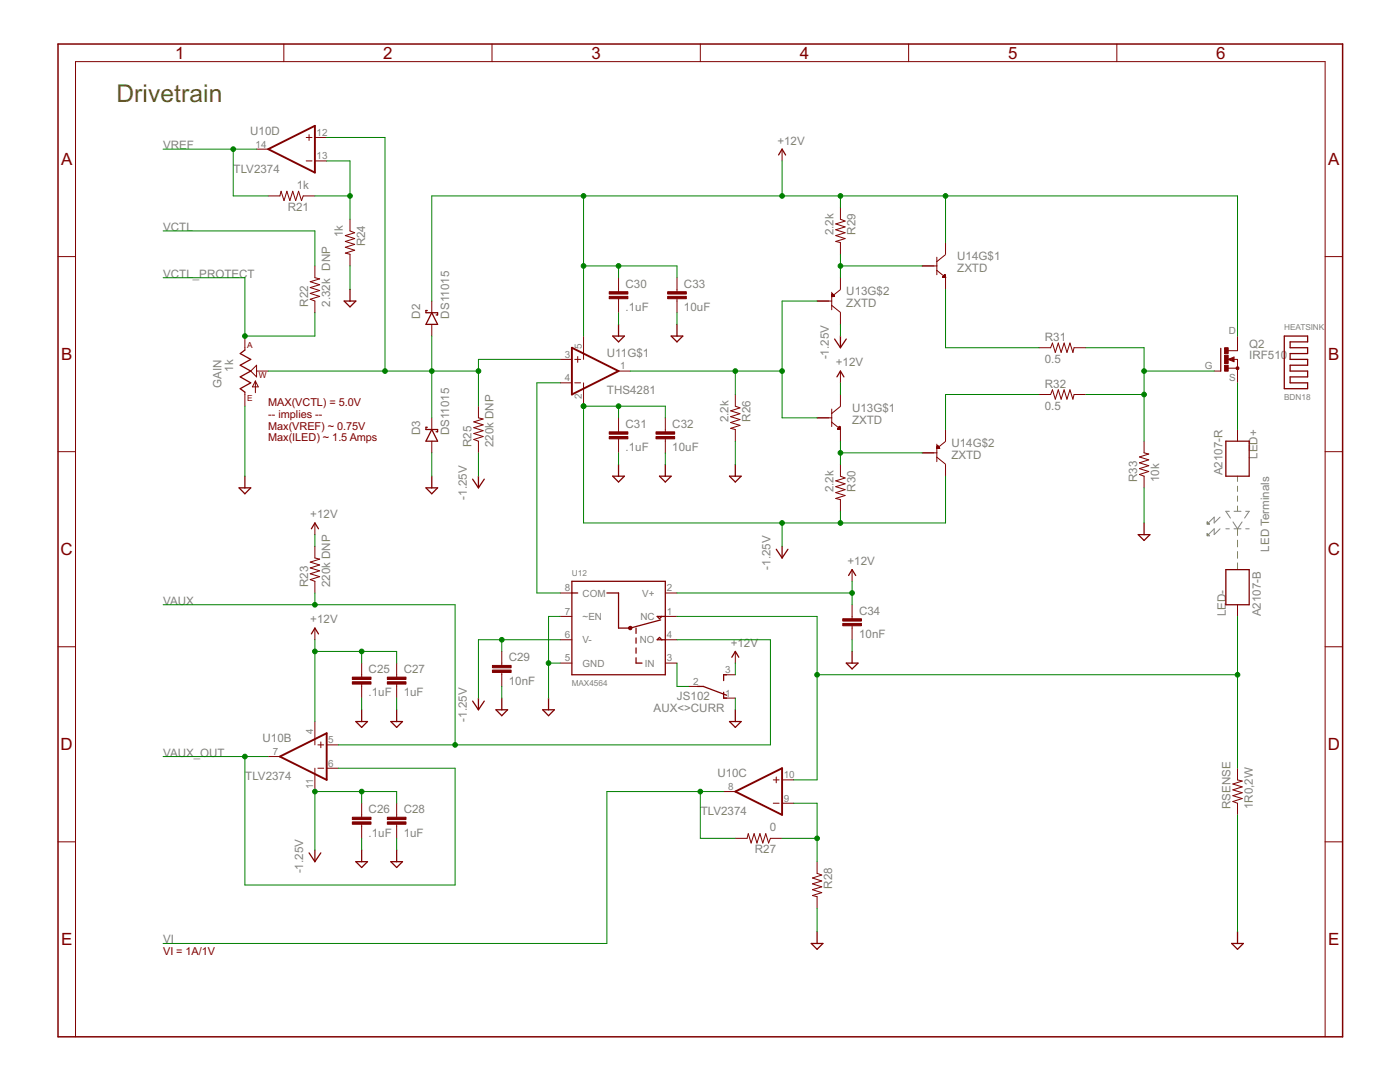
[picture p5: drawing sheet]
<svg xmlns="http://www.w3.org/2000/svg" width="279mm" height="216mm" viewBox="0 0 279 216" stroke-linecap="round" stroke-linejoin="round" font-family="sans-serif">
<g fill="none" stroke="#808080" stroke-width=".2">
<path d="M247 95v1.1M247 97v1.1M247 99v1M240.9 104.1l.5 .5h-.5zM240.9 106.4l.5 .5h-.5zM240.9 104.5h.4M240.9 104.4h.3M240.9 104.3h.2M240.9 104.2h.1M240.9 106.8h.4M240.9 106.7h.3M240.9 106.6h.2"/>
<path d="M240.9 106.5h.1M243.5 103.2l-1.2 1.2v-1.2l-1.1 1.2M243.5 105.5l-1.2 1.2v-1.2l-1.1 1.2M244.6 105.5h.7M245.3 102h-.7l1 1.4M246.1 104.1l.9 1.4M246.3 102h1.4M246.3 105.5h1.4M247 101v1M247 105.5v1.4M247 107.8v1.3M247 110v1.4"/>
<path d="M247 112.3v1.4M247.9 104.1l-.9 1.4M248.6 102h.7l-.9 1.4M248.6 105.5h.7"/>
</g>
<path d="M53.5 29.8l9.3-4.7v9.3zM114.1 69.4l9.3 4.6-9.3 4.7zM55.9 151l9.3-4.7v9.3zM146.7 157.9l9.4-4.6v9.3z" fill="none" stroke="#800000" stroke-width=".38"/>
<g fill="none" stroke="#800000" stroke-width=".2">
<path d="M56.6 8.8v3.5M98.2 8.8v3.5M139.8 8.8v3.5M181.3 8.8v3.5M222.9 8.8v3.5M51.2 29.8h2.3M53.5 39.1h2.4l.2-.9 .6 1.8 .6-1.8 .5 1.8 .6-1.8 .6 1.8 .6-1.8 .6 1.8 .3-.9h2.3M61.1 27.4h1.2M61.1 32.1h1.2M61.7 26.9v1.1M62.8 27.4h2.4M62.8 32.1h2.4"/>
<path d="M156.1 29.8v2.3M11.6 51.2h3.5M62.8 53.1v2.3l1 .2-1.9 .6 1.9 .6-1.9 .6 1.9 .6-1.9 .5 1.9 .6-1.9 .6 .9 .4v2.3M69.8 43.8v2.3l1 .3-1.9 .6 1.9 .6-1.9 .6 1.9 .6-1.9 .5 1.9 .6-1.9 .6 .9 .2v2.4M123.4 55.4v2.8M123.4 59.6v2.8M135.1 55.4v2.8M135.1 59.6v2.8M166 58.3v3.5M166 59.1h.5M166 59h.5M166 59h.4"/>
<path d="M166.1 58.9h.3M166.1 58.9h.2M166.1 58.8h.2M166.1 58.7h.1M166.1 58.6h.1M166.1 58.6l.5 .6h-.6M166.1 58.6l-.1 .6M167.7 57.8l-1.7 1.4M167.7 41.4v2.4l1 .3-1.9 .6 1.9 .6-1.9 .5 1.9 .6-1.9 .6 1.9 .6-1.9 .6 .9 .2v2.3M167.7 55.4v2.3M184 53.1h3M187 54l1.7 1.4"/>
<path d="M187 51.3v3.5M188.2 55.3h.5M188.2 55.2h.5M188.3 55.1h.4M188.3 55h.3M188.4 55h.2M188.4 54.9h.2M188.5 54.8h.1M188.6 54.8l.1 .6-.5-.1zM188.7 50.8l-1.7 1.4M188.7 48.4v2.3M188.7 55.4v2.3"/>
<path d="M264.5 51.2h3.4M48.9 67.1v2.7M48.9 78.3v2.7M51 76v2.4M51 76l.5 1.2h-1.1zM51.2 74h2.3M51.2 72.9v2.3l-1.2-1.2zM86.2 60.1v2.3M86.2 64.7v2.4M111.8 71.7h2.3M111.8 76.4h2.3M114.7 71.7h1.2"/>
<path d="M114.7 76.4h1.2M115.3 71.1v1.2M116.5 67.1v4.6M116.5 76.4v4.6M123.4 74h2.4M146.7 78.7v2.3l1 .4-1.9 .6 1.9 .5-1.9 .6 1.9 .6-1.9 .6 1.9 .6-1.9 .6 .9 .2v2.3M163.1 60.1h2.9M166 60.9l1.7 1.4M167.7 62.4v2.3M167.7 74v2.4M167.7 78.7v2.3M207.3 69.4h2.4l.3-.9 .6 1.8 .6-1.8 .6 1.8 .6-1.8 .5 1.8 .6-1.8 .6 1.8 .3-.9h2.3"/>
<path d="M207.3 78.7h2.4l.3-.9 .6 1.9 .6-1.9 .6 1.9 .6-1.9 .5 1.9 .6-1.9 .6 1.9 .3-1h2.3M242.3 74h1.3M245.1 73.5h1.9M245.1 71.7l1.2-.5v1zM246.2 71.7h.8v4.7M247 67.1v2.9h-1.9M11.6 90.1h3.5M86.2 83.4v2.3M86.2 88v2.4M95.5 81v2.4l.9 .2-1.8 .6 1.8 .6-1.8 .5 1.8 .6-1.8 .6 1.8 .6-1.8 .6 .9 .3v2.4M123.4 83.4v2.8M123.4 87.6v2.8"/>
<path d="M132.8 83.4v2.8M132.8 87.6v2.8M163.1 83.4h2.9M166 84.2l1.7 1.4h-.5M166 81.6v3.5M167.2 85.6l.5 .1M167.2 85.6h.5M167.2 85.5h.5M167.3 85.4l.4 .1M167.3 85.4h.4M167.4 85.3h.2M167.4 85.2h.2"/>
<path d="M167.5 85.2h.1M167.5 85.1h.1M167.6 85.1h.1M167.6 85.1l-.4 .5M167.6 85.1l.1 .6M167.7 81.1l-1.7 1.4M167.7 85.7h.1M167.7 92.7v2.3l1 .4-1.9 .5 1.9 .6-1.9 .6 1.9 .6-1.9 .6 1.9 .6-1.9 .6 .9 .2v2.3M167.7 85.7v2.3M184 90.4h3M187 88.6v3.5M187 91.2l1.7 1.4"/>
<path d="M187 89.4h.5M187 89.3l.5 .1M187 89.3h.4M187 89.2h.4M187 89.2h.3M187 89.1h.3M187.1 89l.1 .1M187.1 89h.1M187.1 88.9l.1 .1M187.1 88.9h.1M187.1 88.9l.4 .6M187.1 88.9l-.1 .6"/>
<path d="M187.5 89.5h-.5M188.7 88.1l-1.7 1.4M188.7 85.7v2.3M188.7 92.7v2.3M228.3 88v2.4l1 .2-1.9 .6 1.9 .6-1.9 .6 1.9 .5-1.9 .6 1.9 .6-1.9 .6 .9 .3v2.3M247 85.7v2.3M264.5 90.1h3.4M62.8 104.4v2.3M62.8 109v2.3l1 .3-1.9 .6 1.9 .5-1.9 .6 1.9 .6-1.9 .6 1.9 .6-1.9 .6 .9 .3v2.3M111.8 118.3h2.3M132.8 118.3h2.3M170.1 113.7v2.3"/>
<path d="M11.6 129.1h3.5M62.8 125.3v2.4M72.2 132.3v2.8M72.2 136.5v2.8M79.2 132.3v2.8M79.2 136.5v2.8M100.1 130v2.8M100.1 134.2v2.8M111.8 132.3h2.3M111.8 127.7h2.3M111.8 123h2.3M132.8 132.3h2.3"/>
<path d="M132.8 127.7h2.3M132.8 123h2.3M137.4 137h2.4M144.4 134.6h2.3M144.4 139.3h2.3M146.7 130v2.3M170.1 120.7v2.8M170.1 124.9v2.8M247 120.7v2.3M264.5 129.1h3.4M53.5 151h2.4M62.8 144v4.6"/>
<path d="M62.8 153.3v4.6M63.4 148.6h1.2M63.4 153.3h1.2M64 148v1.2M65.2 148.6h2.3M65.2 153.3h2.3M144.4 157.9h2.3M154.3 155.6h1.2M154.9 155v1.2M156.1 155.6h2.3M247 153.3v2.3l.9 .3-1.9 .5 1.9 .6-1.9 .6 1.9 .6-1.9 .6 1.9 .5-1.9 .6 1 .4v2.3M11.6 168h3.5"/>
<path d="M72.2 160.3v2.8M72.2 164.5v2.8M79.2 160.3v2.8M79.2 164.5v2.8M146.7 167.3h2.4l.2-1 .6 1.9 .6-1.9 .6 1.9 .6-1.9 .5 1.9 .6-1.9 .6 1.9 .4-.9h2.3M154.3 160.3h1.2M156.1 160.3h2.3M163.1 171.9v2.4l.9 .3-1.9 .6 1.9 .6-1.9 .6 1.9 .6-1.9 .5 1.9 .6-1.9 .6 1 .2v2.4M264.5 168h3.4M15.1 206.9v-194.6h249.4v194.6"/>
</g>
<g fill="#800000" stroke="#800000" stroke-width=".2">
<path d="M77.3 135.1h3.7v.5h-3.7z"/>
<path d="M77.3 136h3.7v.5h-3.7z"/>
<path d="M70.3 135.1h3.7v.5h-3.7z"/>
<path d="M70.3 136h3.7v.5h-3.7z"/>
<path d="M244.4 72.9h.7v1.2h-.7z"/>
<path d="M244.4 69.4h.7v1.2h-.7z"/>
<path d="M244.4 70.9h.7v1.6h-.7z"/>
<path d="M77.3 163.1h3.7v.4h-3.7z"/>
<path d="M77.3 164h3.7v.5h-3.7z"/>
<path d="M70.3 163.1h3.7v.4h-3.7z"/>
<path d="M70.3 164h3.7v.5h-3.7z"/>
<path d="M121.6 58.2h3.7v.5h-3.7z"/>
<path d="M121.6 59.1h3.7v.5h-3.7z"/>
<path d="M121.6 86.2h3.7v.4h-3.7z"/>
<path d="M121.6 87.1h3.7v.5h-3.7z"/>
<path d="M98.3 132.8h3.7v.4h-3.7z"/>
<path d="M98.3 133.7h3.7v.5h-3.7z"/>
<path d="M168.2 123.5h3.7v.4h-3.7z"/>
<path d="M168.2 124.4h3.7v.5h-3.7z"/>
<path d="M133.2 58.2h3.8v.5h-3.8z"/>
<path d="M133.2 59.1h3.8v.5h-3.8z"/>
<path d="M130.9 86.2h3.7v.4h-3.7z"/>
<path d="M130.9 87.1h3.7v.5h-3.7z"/>
</g>
<g fill="none" stroke="#800000" stroke-width=".25">
<path d="M155.4 30.9l.7-1.1 .7 1.1M69.8 57.7v2.4M48.9 69.8l-1 .7 2.1 1.2-2.1 1.2 2.1 1.1-2.1 1.2 2.1 1.2-2.1 1.2 1 .7M68.7 60.1h2.3l-1.2 1.1zM85.3 62h-.3v.4h2.3v.4h-.3M86.2 62.4l1.1 2.3h-2.3zM122.3 67.1h2.3l-1.2 1.1zM123.4 64.7v2.4M133.9 67.1h2.4l-1.2 1.1zM135.1 64.7v2.4M166.6 67.6l1.1 1.8M167 75.2l.7-1.2 .7 1.2"/>
<path d="M167.7 67.1v2.3M168.9 67.6l-1.2 1.8M243.6 69.5v4.5M256.3 67.1h4.7v1.1h-3.5v1.2h3.5v1.1h-3.5v1.2h3.5v1.2h-3.5v1.1h3.5v1.2h-3.5v1.2h3.5v1.2h-4.7zM47.7 97.3h2.3l-1.1 1.2zM48.9 95v2.3M85 97.3h2.3l-1.1 1.2zM85.3 85.3h-.3v.4h2.3v.4h-.3M86.2 85.7l1.1 2.3h-2.3zM86.2 95v2.3M94.3 95.6l1.2 1.7M95.5 95v2.3"/>
<path d="M96.6 95.6l-1.1 1.7M122.3 95h2.3l-1.2 1.2zM123.4 92.7v2.3M131.6 95h2.3l-1.1 1.2zM132.8 92.7v2.3M145.6 95h2.3l-1.2 1.2zM146.7 92.7v2.3M244.6 88h4.7v7h-4.7zM62.1 105.5l.7-1.1 .8 1.1M114.1 116h18.7v18.6h-18.7zM114.1 118.3h1.2M121.1 118.3h2.3v7h2.4l6-1.6"/>
<path d="M154.9 109.6l1.2 1.7M156.1 109v2.3M157.2 109.6l-1.1 1.7M169.4 114.8l.7-1.1 .7 1.1M227.2 106.7h2.3l-1.2 1.1zM228.3 104.4v2.3M244.6 113.7h4.7v7h-4.7zM62.1 126.5l.7-1.2 .8 1.2M94.3 139.9l1.2 1.7M95.5 139.3v2.3M96.6 139.9l-1.1 1.7M100.1 139.3v2.3"/>
<path d="M109.5 139.3v2.3M126.9 131.3v1h1.2M126.9 125.3v1.1M126.9 127.3v1.1M126.9 129.3v1M132.1 123l-.5 .5-.5-.5h1.7M132.1 127.7l-.5-.5-.5 .5h1.7M139.2 137h1.2l4.6 1.7M144.4 138.1v1.2h.6M145 134.6h-.6v1.2M146 131.1l.7-1.1 .7 1.1M168.9 132.3h2.3l-1.1 1.2z"/>
<path d="M170.1 130v2.3M71 144h2.3l-1.1 1.1zM72.2 141.6v2.4M78 144h2.3l-1.1 1.1zM79.2 141.6v2.4M99 141.6h2.3l-1.2 1.2zM108.3 141.6h2.3l-1.1 1.2zM145.6 144h2.3l-1.2 1.1zM146.7 141.6v2.4M61.7 170.2l1.1 1.7M62.8 169.6v2.3M64 170.2l-1.2 1.7"/>
<path d="M71 171.9h2.3l-1.1 1.2zM72.2 169.6v2.3M78 171.9h2.3l-1.1 1.2zM79.2 169.6v2.3M161.9 188.3h2.3l-1.1 1.1zM163.1 185.9v2.4M245.8 188.3h2.3l-1.1 1.1zM247 185.9v2.4"/>
</g>
<path d="M11.6 8.8h256.3v198.1h-256.3zM246.2 71.5l-.9 .2 .9 .2v-.2h-.3" fill="none" stroke="#800000" stroke-width=".3"/>
<g fill="#800000" stroke="#800000" stroke-width=".2">
<path d="M125.5 125.1l.1-.1a.34 .34 0 0 1 .5 .2 .34 .34 0 0 1-.3 .5 .34 .34 0 0 1-.4-.4l.4-.1 .1 .1h-.5z" fill-rule="evenodd"/>
<circle cx="247" cy="73.5" r=".3"/>
</g>
<g fill="none" stroke="#008000" stroke-width=".2">
<path d="M32.6 29.8h18.6M46.5 29.8v9.3h7M62.8 39.1h7M65.2 32.1h4.6v11.7M65.2 27.4h11.6v46.6M116.5 39.1v28M156.1 32.1v7M167.7 39.1v2.3M188.7 39.1v9.3M32.6 46.1h30.2v7M32.6 55.4h16.3v11.7h13.9v-4.7M69.8 53.1v4.6"/>
<path d="M116.5 53.1h18.6v2.3M123.4 53.1v2.3M167.7 53.1h16.3M167.7 50.7v4.7M188.7 57.7v11.7h18.6M53.5 74h42M86.2 60.1v-21h160.8v28M86.2 67.1v16.3M111.8 76.4h-4.7v41.9h4.7M111.8 71.7h-16.3v9.3M123.4 62.4v2.3M125.8 74h30.3"/>
<path d="M135.1 62.4v2.3M146.7 74v4.7M163.1 60.1h-7v23.3h7M167.7 64.7v2.4M167.7 76.4v2.3M207.3 78.7h-18.6v7M216.7 69.4h11.6v18.6M216.7 78.7h11.6M228.3 74h14M247 76.4v9.3M48.9 81v14M86.2 90.4v4.6"/>
<path d="M95.5 90.4v4.6M123.4 81v2.4M123.4 90.4v2.3M132.8 83.4v-2.4h-16.3v23.4h72.2v-9.4M132.8 90.4v2.3M146.7 88v4.7M167.7 88v4.7M167.7 90.4h16.3M228.3 97.3v7.1M62.8 106.7v2.3M62.8 118.3v2.4M135.1 118.3h35"/>
<path d="M156.1 104.4v4.6M167.7 102v2.4M170.1 116v4.7M32.6 120.7h58.2v27.9M62.8 127.7v16.3M62.8 130h16.4v2.3M72.2 130v2.3M72.2 139.3v2.3M79.2 139.3v2.3M100.1 127.7v2.3M100.1 137v2.3M109.5 132.3h2.3"/>
<path d="M111.8 123h-2.3v16.3M111.8 127.7h-16.3v11.6M135.1 123h28v32.6h-4.7M135.1 127.7h18.7v20.9h-86.3M135.1 132.3v4.7h2.3M146.7 132.3v2.3M146.7 139.3v2.3M163.1 134.6h83.9M170.1 127.7v2.3M247 123v30.3M32.6 151h20.9M48.9 151v25.6h41.9v-23.3h-23.3"/>
<path d="M72.2 157.9v2.4M139.8 157.9v9.4h6.9M144.4 157.9h-23.3v30.4h-88.5M72.2 167.3v2.3M79.2 160.3v-2.4h-16.4v11.7M79.2 167.3v2.3M156.1 167.3h7M158.4 160.3h4.7v11.6M247 162.6v23.3M163.1 181.3v4.6"/>
</g>
<g fill="#008000" stroke="#008000" stroke-width=".2">
<circle cx="247" cy="134.6" r=".47"/>
<circle cx="163.1" cy="134.6" r=".47"/>
<circle cx="139.8" cy="157.9" r=".47"/>
<circle cx="62.8" cy="120.7" r=".47"/>
<circle cx="90.8" cy="148.6" r=".47"/>
<circle cx="163.1" cy="167.3" r=".47"/>
<circle cx="109.5" cy="132.3" r=".47"/>
<circle cx="72.2" cy="130" r=".47"/>
<circle cx="62.8" cy="130" r=".47"/>
<circle cx="116.5" cy="39.1" r=".47"/>
<circle cx="167.7" cy="39.1" r=".47"/>
<circle cx="156.1" cy="39.1" r=".47"/>
<circle cx="116.5" cy="53.1" r=".47"/>
<circle cx="123.4" cy="53.1" r=".47"/>
<circle cx="188.7" cy="39.1" r=".47"/>
<circle cx="170.1" cy="118.3" r=".47"/>
<circle cx="86.2" cy="74" r=".47"/>
<circle cx="76.8" cy="74" r=".47"/>
<circle cx="95.5" cy="74" r=".47"/>
<circle cx="46.5" cy="29.8" r=".47"/>
<circle cx="72.2" cy="157.9" r=".47"/>
<circle cx="62.8" cy="157.9" r=".47"/>
<circle cx="116.5" cy="81" r=".47"/>
<circle cx="167.7" cy="104.4" r=".47"/>
<circle cx="156.1" cy="104.4" r=".47"/>
<circle cx="123.4" cy="81" r=".47"/>
<circle cx="100.1" cy="127.7" r=".47"/>
<circle cx="48.9" cy="67.1" r=".47"/>
<circle cx="48.9" cy="151" r=".47"/>
<circle cx="69.8" cy="39.1" r=".47"/>
<circle cx="167.7" cy="53.1" r=".47"/>
<circle cx="167.7" cy="90.4" r=".47"/>
<circle cx="146.7" cy="74" r=".47"/>
<circle cx="156.1" cy="74" r=".47"/>
<circle cx="228.3" cy="74" r=".47"/>
<circle cx="228.3" cy="78.7" r=".47"/>
</g>
<text font-size="5.5" fill="#808000" x="23.2" y="20.4">Drivetrain</text>
<g font-size="3.8" fill="#800000">
<text x="34.9" y="11.7">1</text>
<text x="76.5" y="11.7">2</text>
<text x="118.1" y="11.7">3</text>
<text x="159.6" y="11.7">4</text>
<text x="201.2" y="11.7">5</text>
<text x="242.7" y="11.7">6</text>
<text x="12.2" y="32.9">A</text>
<text x="265.1" y="32.9">A</text>
<text x="12.2" y="71.9">B</text>
<text x="265.1" y="71.9">B</text>
<text x="12.1" y="110.8">C</text>
<text x="265" y="110.8">C</text>
<text x="12.1" y="149.7">D</text>
<text x="265" y="149.7">D</text>
<text x="12.2" y="188.6">E</text>
<text x="265.1" y="188.6">E</text>
</g>
<g font-size="2.6" fill="#808080">
<text x="32.6" y="29.8">VREF</text>
<text x="49.9" y="26.9">U10D</text>
<text x="155.1" y="28.8">+12V</text>
<text x="46.6" y="34.4">TLV2374</text>
<text x="59.2" y="37.7">1k</text>
<text x="32.6" y="46.1">VCTL</text>
<text x="57.4" y="42.1">R21</text>
<text x="68.4" y="47.4" transform="rotate(-90 68.4 47.4)">1k</text>
<text x="166.3" y="47" transform="rotate(-90 166.3 47)">2.2k</text>
<text x="170.7" y="46.8" transform="rotate(-90 170.7 46.8)">R29</text>
<text x="72.9" y="49.2" transform="rotate(-90 72.9 49.2)">R24</text>
<text x="191" y="51.9">U14G$1</text>
<text x="32.6" y="55.4">VCTL_PROTECT</text>
<text x="124.8" y="57.4">C30</text>
<text x="136.5" y="57.4">C33</text>
<text x="168.9" y="58.9">U13G$2</text>
<text x="191" y="54.2">ZXTD</text>
<text x="61.5" y="61.2" transform="rotate(-90 61.5 61.2)">R22</text>
<text x="65.9" y="61.2" transform="rotate(-90 65.9 61.2)">2.32k DNP</text>
<text x="83.8" y="63.6" transform="rotate(-90 83.8 63.6)">D2</text>
<text x="89.7" y="63.6" transform="rotate(-90 89.7 63.6)">DS11015</text>
<text x="124.8" y="62">.1uF</text>
<text x="136.5" y="62">10uF</text>
<text x="168.9" y="61.2">ZXTD</text>
<text x="121.1" y="71.1">U11G$1</text>
<text x="165.4" y="71.7" transform="rotate(-90 165.4 71.7)">-1.25V</text>
<text x="208.5" y="68">R31</text>
<text x="249.3" y="71.7">IRF510</text>
<text x="249.3" y="69.4">Q2</text>
<text x="44.2" y="77.4" transform="rotate(-90 44.2 77.4)">GAIN</text>
<text x="46.5" y="74.2" transform="rotate(-90 46.5 74.2)">1k</text>
<text x="166.8" y="73.1">+12V</text>
<text x="208.5" y="72.4">0.5</text>
<text x="208.5" y="77.3">R32</text>
<text x="121.1" y="78.7">THS4281</text>
<text x="170.1" y="82.2">U13G$1</text>
<text x="208.5" y="81.7">0.5</text>
<text x="83.8" y="86.9" transform="rotate(-90 83.8 86.9)">D3</text>
<text x="89.7" y="86.9" transform="rotate(-90 89.7 86.9)">DS11015</text>
<text x="94.1" y="89.2" transform="rotate(-90 94.1 89.2)">R25</text>
<text x="98.5" y="89.2" transform="rotate(-90 98.5 89.2)">220k DNP</text>
<text x="124.8" y="85.4">C31</text>
<text x="134.2" y="85.4">C32</text>
<text x="145.4" y="84.3" transform="rotate(-90 145.4 84.3)">2.2k</text>
<text x="149.8" y="84.1" transform="rotate(-90 149.8 84.1)">R26</text>
<text x="170.1" y="84.5">ZXTD</text>
<text x="189.9" y="89.2">U14G$2</text>
<text x="124.8" y="90">.1uF</text>
<text x="134.2" y="90">10uF</text>
<text x="189.9" y="91.5">ZXTD</text>
<text x="243.9" y="94.8" transform="rotate(-90 243.9 94.8)">A2107-R</text>
<text x="250.9" y="91.6" transform="rotate(-90 250.9 91.6)">LED+</text>
<text x="93.2" y="99.7" transform="rotate(-90 93.2 99.7)">-1.25V</text>
<text x="166.3" y="98.2" transform="rotate(-90 166.3 98.2)">2.2k</text>
<text x="170.7" y="98.1" transform="rotate(-90 170.7 98.1)">R30</text>
<text x="227" y="96.2" transform="rotate(-90 227 96.2)">R33</text>
<text x="231.4" y="96.2" transform="rotate(-90 231.4 96.2)">10k</text>
<text x="61.9" y="103.4">+12V</text>
<text x="153.7" y="113.7" transform="rotate(-90 153.7 113.7)">-1.25V</text>
<text x="169.1" y="112.7">+12V</text>
<text x="253.3" y="110.1" transform="rotate(-90 253.3 110.1)">LED Terminals</text>
<text x="61.5" y="117.2" transform="rotate(-90 61.5 117.2)">R23</text>
<text x="65.9" y="117.2" transform="rotate(-90 65.9 117.2)">220k DNP</text>
<text x="32.6" y="120.7">VAUX</text>
<text x="61.9" y="124.4">+12V</text>
<text x="171.5" y="122.6">C34</text>
<text x="244.6" y="123" transform="rotate(-90 244.6 123)">LED-</text>
<text x="251.6" y="123" transform="rotate(-90 251.6 123)">A2107-B</text>
<text x="101.5" y="132">C29</text>
<text x="145.8" y="129.1">+12V</text>
<text x="171.5" y="127.3">10nF</text>
<text x="73.6" y="134.3">C25</text>
<text x="80.6" y="134.3">C27</text>
<text x="101.5" y="136.6">10nF</text>
<text x="73.6" y="139">.1uF</text>
<text x="80.6" y="139">1uF</text>
<text x="93.2" y="144" transform="rotate(-90 93.2 144)">-1.25V</text>
<text x="130.4" y="142.1">AUX&lt;&gt;CURR</text>
<text x="135.1" y="139.8">JS102</text>
<text x="52.4" y="148">U10B</text>
<text x="32.6" y="151">VAUX_OUT</text>
<text x="48.9" y="155.6">TLV2374</text>
<text x="143.2" y="155">U10C</text>
<text x="245.6" y="161.4" transform="rotate(-90 245.6 161.4)">RSENSE</text>
<text x="250" y="161.4" transform="rotate(-90 250 161.4)">1R0,2W</text>
<text x="73.6" y="166.9">.1uF</text>
<text x="73.6" y="162.3">C26</text>
<text x="80.6" y="166.9">1uF</text>
<text x="80.6" y="162.3">C28</text>
<text x="139.8" y="162.6">TLV2374</text>
<text x="153.6" y="165.9">0</text>
<text x="150.7" y="170.3">R27</text>
<text x="60.5" y="174.3" transform="rotate(-90 60.5 174.3)">-1.25V</text>
<text x="166.1" y="177.4" transform="rotate(-90 166.1 177.4)">R28</text>
<text x="32.6" y="188.2">VI</text>
</g>
<g font-size="2.4" fill="#800000">
<text x="53.5" y="81.1">MAX(VCTL) = 5.0V</text>
<text x="53.5" y="83.4">-- implies --</text>
<text x="53.5" y="85.7">Max(VREF) ~ 0.75V</text>
<text x="53.5" y="88">Max(ILED) ~ 1.5 Amps</text>
<text x="32.6" y="190.6">VI = 1A/1V</text>
</g>
<g font-size="2.2" fill="#808080">
<text x="51" y="29.4">14</text>
<text x="63.2" y="27.1">12</text>
<text x="63.2" y="31.8">13</text>
<text x="112.7" y="71.4">3</text>
<text x="116.1" y="69.6" transform="rotate(-90 116.1 69.6)">5</text>
<text x="245.2" y="66.7">D</text>
<text x="112.7" y="76.1">4</text>
<text x="123.8" y="73.7">1</text>
<text x="240.5" y="73.7">G</text>
<text x="245.3" y="76.1">S</text>
<text x="116.1" y="79.6" transform="rotate(-90 116.1 79.6)">2</text>
<text x="112.7" y="118">8</text>
<text x="116.3" y="119">COM</text>
<text x="128.2" y="119">V+</text>
<text x="133.1" y="118">2</text>
<text x="112.7" y="122.7">7</text>
<text x="116.3" y="123.7">~EN</text>
<text x="127.8" y="123.7">NC</text>
<text x="133.1" y="122.7">1</text>
<text x="112.7" y="132">5</text>
<text x="112.7" y="127.3">6</text>
<text x="116.3" y="128.4">V-</text>
<text x="127.7" y="128.4">NO</text>
<text x="133.1" y="132">3</text>
<text x="133.1" y="127.3">4</text>
<text x="116.3" y="133">GND</text>
<text x="128.7" y="133">IN</text>
<text x="138.3" y="136.6">2</text>
<text x="144.8" y="134.3">3</text>
<text x="144.8" y="139">1</text>
<text x="62.5" y="146.5" transform="rotate(-90 62.5 146.5)">4</text>
<text x="65.5" y="148.3">5</text>
<text x="54.4" y="150.6">7</text>
<text x="65.5" y="153">6</text>
<text x="156.4" y="155.3">10</text>
<text x="62.5" y="157.5" transform="rotate(-90 62.5 157.5)">11</text>
<text x="145.3" y="157.6">8</text>
<text x="156.4" y="160">9</text>
</g>
<g font-size="1.8" fill="#808080">
<text x="256.3" y="65.9">HEATSINK</text>
<text x="256.3" y="79.9">BDN18</text>
<text x="114.1" y="114.8">U12</text>
<text x="114.1" y="137">MAX4564</text>
</g>
<g font-size="1.8" fill="#800000">
<text x="49.3" y="69.4">A</text>
<text x="51.7" y="75.4">W</text>
<text x="49.3" y="80.1">E</text>
</g>
</svg>
